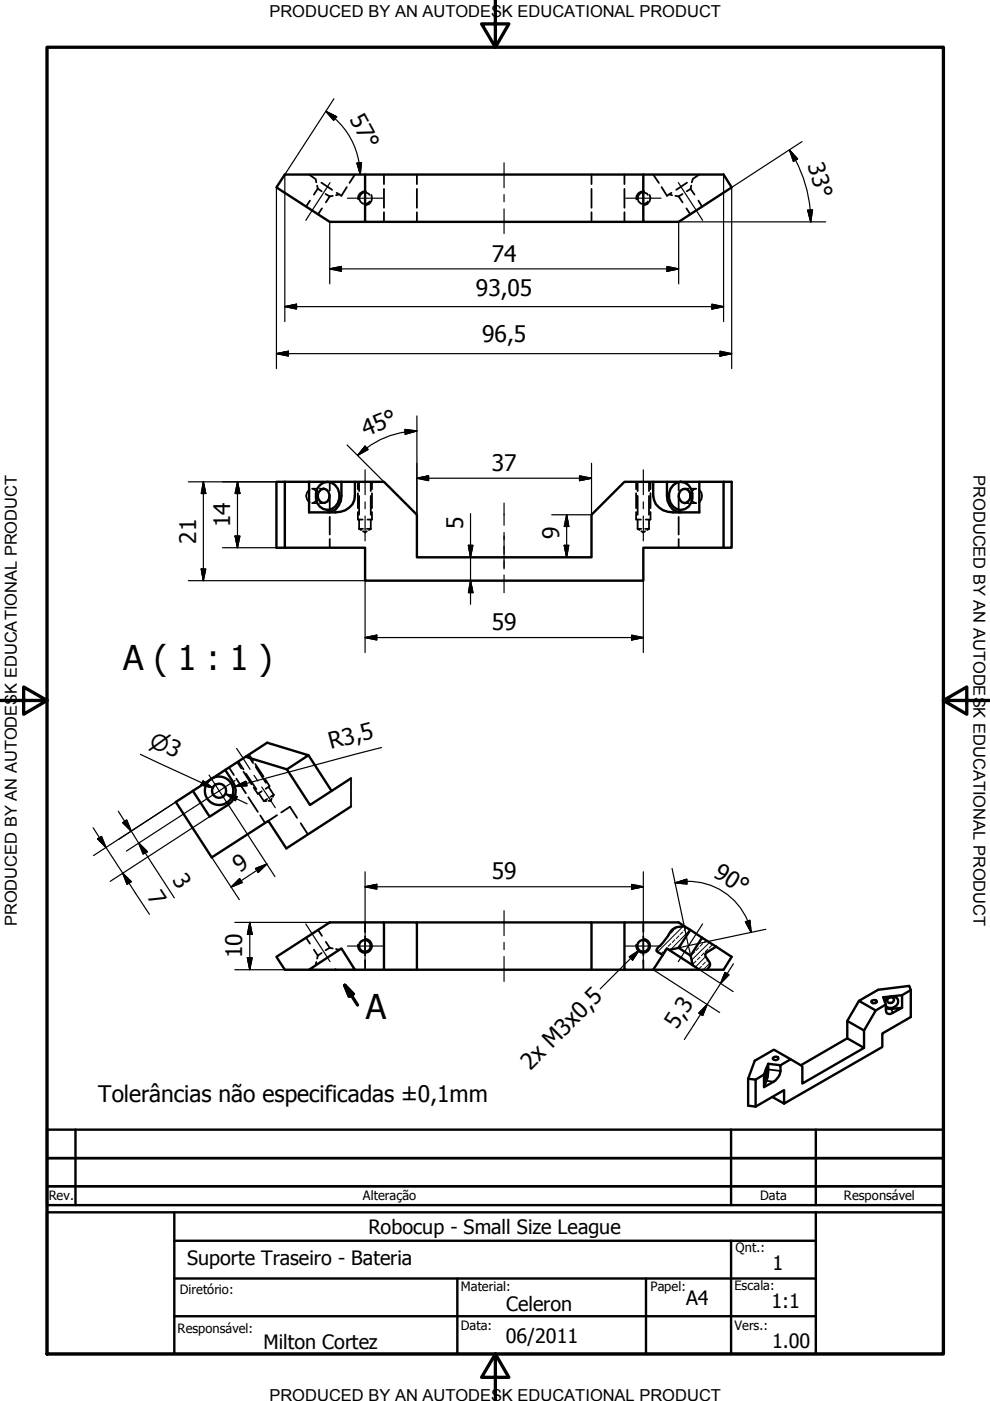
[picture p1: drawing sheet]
<svg xmlns="http://www.w3.org/2000/svg" width="210mm" height="297mm" viewBox="0 0 210 297" stroke-linecap="round" stroke-linejoin="round" font-family="sans-serif">
<!-- layer: Hidden (ISO) -->
<g fill="none" stroke="#000" stroke-width=".38">
<path d="M65.5 37l1.3 .9M66.9 38l.2 .7M67.2 39.4l.2 .6M67.4 40l.8 .6M67.4 40l-.9 1.3M68.1 38.7l2.3 1.5M73.5 39.7l-1.1 1.8-1-.6M75.2 37l-1.1 1.8M81.4 37v2M88.4 37v2M125.4 37v2M132.4 37v2"/>
<path d="M138.5 37l1.2 1.8M140.3 39.7l1.1 1.8 1-.6M145.7 38.7l-2.3 1.5M146.6 39.4l-.2 .7M146.9 38l-.2 .7M148.3 37l-1.4 .9M65.7 42.5l-.8 1.3M68.3 44.2l-.9 1.3M69 41.1l.9 .5M69.9 41.6l-.8 1.3M70.5 41.5l-.6 .1M71.9 41.2l-.7 .2"/>
<path d="M77.6 40.6a1.47 1.47 0 0 0-1.7 1.7M78.4 41.3l-.8-.5a1.24 1.24 0 0 0-1.3 .9 1.24 1.24 0 0 0 .6 1.5h.7l.8-.5M78.7 41.3a1.52 1.52 0 0 1-1 2.2M81.4 40.1v4M81.4 45v2M88.4 40.1v4M88.4 45v2M125.4 40.1v4M125.4 45v2M132.4 40.1v4M132.4 45v2M136.6 40.6a1.47 1.47 0 0 0-1.7 1.7"/>
<path d="M137.4 41.3l-.2-.2a1.24 1.24 0 0 0-1.7 .1 1.24 1.24 0 0 0 0 1.7 1.24 1.24 0 0 0 1.7 .1l.2-.3M137.7 41.3a1.52 1.52 0 0 1-1 2.2M141.9 41.2l.6 .2M143.2 41.5l.7 .1M143.9 41.6l.8 1.3M144.7 41.1l-.8 .5M145.5 44.2l.9 1.3M146.4 40.1l-.8 .5M146.4 40.1l.9 1.2M148.1 42.5l.7 1.3M65.7 103.8a1.55 1.55 0 0 0 0 2.7M66.2 106.7h.8"/>
<path d="M66.2 103.6h.8M66.4 103.7l.7 .5 .3 .6M67.4 105.5l-.3 .6-.7 .5M67.8 106.7h.8M67.8 103.6h.8M69.9 102.2v1.8M69.9 105v3.7M69.9 109.6v3.7M69.9 114.3v1.8M75.9 102.2v1.5M75.9 104.6v3.1M75.9 108.6v1.6h1"/>
<path d="M76.1 112.1h.9M76.1 112.1l.5 .3M76.1 102.2v1.9M76.1 105.1v4M76.1 110.2v1.9M77 112.6l.4 .3 .4-.3M77.8 112.1h.8M78.6 112.1l-.4 .3M78.6 102.2v1.9M78.6 105.1v4M78.6 110.2v1.9M78.9 102.2v1.5"/>
<path d="M78.9 104.6v3.1M78.9 108.6v1.6h-1M134.9 108.6v1.6h1M134.9 102.2v1.5M134.9 104.6v3.1M135.2 112.1h.8M135.2 112.1l.4 .3M135.2 102.2v1.9M135.2 105.1v4M135.2 110.2v1.9M136 112.6l.4 .3 .4-.3M136.8 112.1h.8"/>
<path d="M137.6 112.1l-.4 .3M137.6 102.2v1.9M137.6 105.1v4M137.6 110.2v1.9M137.9 108.6v1.6h-1M137.9 102.2v1.5M137.9 104.6v3.1M143.9 102.2v1.8M143.9 105v3.7M143.9 109.6v3.7M143.9 114.3v1.8M145.2 106.7h.8"/>
<path d="M145.2 103.6h.8M146.4 105.5l.3 .6 .7 .5M146.8 106.7h.8M146.8 103.6h.8M147.4 103.7l-.7 .5-.3 .6M148.1 103.8a1.62 1.62 0 0 1 0 2.7M48.6 162.7l1 1.6M50.1 165.1l2 3.1M50.3 161.6l.9 1.3M50.5 161.5l1.1 1.6M51.6 163.6l1.7 2.7M52.1 164l2.3 3.3"/>
<path d="M52.6 160.1l1.1 1.7M52.6 169l2.1 3.1M52.8 160l.9 1.3M53.8 167l.9 1.3 .8-.5M54.1 162l1.8 2.6M54.2 162.6l2.2 3.4M54.9 168.2l1 1.6M55.2 172.9l1 1.6M55.9 169.8h.6M56.3 165.3l.8 1.4-.8 .5M56.6 169.4l-.7 .4M57 166.9l1 1.6"/>
<path d="M57.6 169.3l-.2 .5h-.5M58 168.5l-.7 .5M58 168.5l-.2 .5M58.7 172.8l-1.8 1.2M59.6 172.3l1.9-1.2 1.5 2.3M63.8 174.5l1.5 2.4M64.9 198.8l.8 1.3M67.4 197.2l.9 1.2M69.1 199.7l.8 1.3M77.4 195.6v2M77.4 198.6v4M136.4 195.6v2"/>
<path d="M136.4 198.6v4M66.5 201.3l.9 1.3M67.1 203.9l-.2 .7M67.4 202.6l-.2 .6M68.2 202l-.8 .6M69.9 201l-.9 .5M69.9 201l.6 .1M71.2 201.2l.7 .2M77.4 203.6v2M136.4 203.6v2"/>
</g>
<!-- layer: Visible (ISO) -->
<g fill="none" stroke="#000" stroke-width=".51">
<path d="M77.4 37v10h59M136.4 37v10h7.5l11.2-7.3-1.7-2.7h-93l-1.8 2.7 11.3 7.3h7.5M60.4 116.1h17v7h59v-7h17M60.4 102.2h-1.8v13.9h1.8M60.4 102.2h5.1M60.4 102.2v13.9M65.5 102.2h6.9v2.9a3.4 3.4 0 0 1-2.9 3.5M65.5 102.2v6.4h5.6a3.8 3.8 0 0 0 4.1-3.5v-2.9h-2.8M67.4 104.8v.7M67.6 104.3l.5-.5a1.21 1.21 0 0 1 1.7 1.2 1.26 1.26 0 0 1-.5 1.4 1.26 1.26 0 0 1-1.5-.1l-.4-.7v-.6zM67.8 102.9a2.46 2.46 0 0 1 2.7-.5 2.46 2.46 0 0 1 1.4 2.2 2.7 2.7 0 0 1-3.3 3.3 3.3 3.3 0 0 1-.8-5zM75.2 102.2h6.2l7 6.9v9.1h37v-9.1l7-6.9h6.1"/>
<path d="M141.4 102.2h-2.9v2.9a4 4 0 0 0 4.2 3.5h5.6v-6.4h-6.9v2.9a3.4 3.4 0 0 0 2.9 3.5M142.7 102.9a2.41 2.41 0 0 1 2.7-.5 2.41 2.41 0 0 1 1.4 2.2 2.65 2.65 0 0 1-3.3 3.3 3.2 3.2 0 0 1-.8-5zM144.3 104l.5-.3a1.5 1.5 0 0 1 1.7 1.3 1.5 1.5 0 0 1-1.3 1.7 1.6 1.6 0 0 1-.9-2.7zM146.4 104.8v.7M148.3 102.2h6.8v13.9h-1.7M153.4 102.2v13.9M40.9 167.7l-3.6 2.3 7.6 11.8 12-7.8 3.8 5.9 13.7-8.9M47.8 163.2l4.3-2.7 8.7 2.6 4.9 7.6 8.7-5.7M47.8 163.2l1.6 2.6a3.5 3.5 0 0 1-1 4.8l-4 2.6-3.5-5.5M47.8 163.2l-6.9 4.5M52.1 160.5l4.5-3 8.8 2.6-4.6 3M65.4 160.1l4.9 7.6"/>
<path d="M81.4 195.6h7v10M88.4 195.6h37v10M125.4 195.6h7M145.1 196.4l1.3 .8-2.5 3.8-2 .4-.5-.3-.9 1.4M145.1 196.4a3.2 3.2 0 0 0-3.5 2.1l-1.5 1.9a1.54 1.54 0 0 0-.9 1.2l1.3 .9M145.1 196.4l-1.2-.8h-11.5v10h6.1M146.4 197.2l2.4 1.6M65.5 205.6h-5.1l-1.8-2.7 11.3-7.3h11.5v10M65.5 205.6l6.9-4.5 2.8 4.5zM75.2 205.6h57.2M138.5 205.6h9.8M140.5 202.5l-2 3.1"/>
<path d="M141.9 201.4l5 3.2M143.9 201l2.5 1.6M151.8 200.7l-3-1.9-2.4 3.8 .5 2 1.4 1M151.8 200.7a6.1 6.1 0 0 0-2.3 1.6l.1 .5 .9 1.3 .1 .4-.7 1.1M151.8 200.7l3.3 2.2-1.7 2.7h-5.1M182.1 212.2l-2.5 4.3M183.2 218.5l-3.6-2v3.6M184.8 212.1a.78 .78 0 0 1 1.1 .2 .67 .67 0 0 1-.6 .4 .67 .67 0 0 1-.6-.4zM185.7 214.2l-2.5 4.3v3.7l-13.1 7.5v-3.7l-2.5-1.4-2.1 1.3M187.3 211.4l4-.4v2.7M187.6 212.3a1.61 1.61 0 0 1 2.8-.4 1.59 1.59 0 0 1-.8 1.6 1.59 1.59 0 0 1-1.8-.1M187.8 213.7l.8 .2 2.7-.2-2 1"/>
<path d="M188.3 211.6a.7 .7 0 0 1 .8-.1 .7 .7 0 0 1 .4 .6 .78 .78 0 0 1-.6 .5 .78 .78 0 0 1-.8-.4zM193.1 209.9l-.3-.9-6.6 .9-4.1 2.3 3.6 2 2.1-1.2M193.1 209.9v5.7l-6 3.5v2.9l-20.9 12v-2.9l-6 3.5M193.1 209.9l-1.8 1.1M160.2 228.9l-1.6-.2v5.7l1.6 .2M160.2 228.9v5.7M162 227.8l-1.8 1.1M162.6 226.3l.1-.1a4.8 4.8 0 0 1-.4 3 5.1 5.1 0 0 1 .3-2.9zM162.9 225.5l-.1 2.8-.8 2.2v-2.7zM163.8 232.6l2.4 1.4M164 224.2a.69 .69 0 0 1 1 .1v.2a.74 .74 0 0 1-1.2-.1zM164 229.3l-2 1.2"/>
<path d="M167.6 224.6l-3.5-2-4.1 2.3-1.4 3.8M183.2 222.2l-3.6-2.1-9.8 5.8"/>
<circle cx="46.5" cy="167.7" r="1.49"/>
<circle cx="46.5" cy="167.7" r="3"/>
<circle cx="77.4" cy="200.6" r="1.24"/>
<circle cx="136.4" cy="200.6" r="1.24"/>
</g>
<!-- layer: Visible Narrow (ISO) -->
<path d="M74.4 165v6M77.6 199.1a1.49 1.49 0 0 1 1.2 1.7 1.49 1.49 0 0 1-1.7 1.2 1.49 1.49 0 0 1-1.2-1.7M136.6 199.1a1.49 1.49 0 0 1 1.2 1.7 1.49 1.49 0 0 1-1.7 1.2 1.49 1.49 0 0 1-1.2-1.7M189 213.9l.3 .8M162.5 229.2l1.5 .1M162.9 226.7l2.6 .4" fill="none" stroke="#000" stroke-width=".38"/>
<path d="M187.3 211.4l.5 1.6v1.2a.83 .83 0 0 0 .6 .8 .83 .83 0 0 0 .9-.3M162.9 225.5l2.6 .4a3.2 3.2 0 0 1-1.5 3.4" fill="none" stroke="#000" stroke-width=".51"/>
<!-- layer: Section Line (ISO) -->
<path d="M73.1 208.9l1.8 1.8-.9 .6zM73.1 208.9l2.7 4.2" fill="none" stroke="#000" stroke-width=".7"/>
<path d="M73.1 208.9l1.8 1.8zM73.1 208.9l1.8 1.8-.9 .6z" fill="#000" stroke="#000" stroke-width=".7"/>
<!-- layer: Border (ISO) -->
<path d="M10 10h190v277.1h-190zM105 0v10l-2.9-4.9h5.8l-2.9 4.9M0 148.5h10l-5-2.8v5.7l5-2.9M200 148.5l5 2.9v-5.7l-5 2.8h10M105 287.1l2.9 4.9h-5.8l2.9-4.9v9.9" fill="none" stroke="#000" stroke-width=".7"/>
<!-- layer: Title (ISO) -->
<path d="M10 239.5h190v6h-190h190v10h-190zM16 239.5v16M155 239.5v16M173 239.5v16M10 251.5h190M37 263.1h136M137 271.1v16" fill="none" stroke="#000" stroke-width=".51"/>
<!-- layer: Title (ANSI) -->
<path d="M10 257h190v30.1h-190zM37 257v30.1M173 257v30.1M37 279.1h136M37 271.1h136M97 271.1v16M155 263.1v24" fill="none" stroke="#000" stroke-width=".51"/>
<!-- layer: Hatch (ISO) -->
<g fill="none" stroke="#000" stroke-width=".21">
<path d="M142 198.1l-.5 .5M142.8 197.3l-.6 .6M143.1 199.2l-.5 .6M143.5 196.6l-.4 .4M144 198.4l-.6 .6M144.8 197.6l-.6 .5M144.8 196.4l-5.4 5.4M145.6 196.7l-.6 .6M146.3 197.2l-4.1 4.1M149 198.9l-.7 .7M149.7 199.4l-.4 .4M150.4 199.8l-3.8 3.8"/>
<path d="M140.6 201.8l-.5 .4M141.4 201l-.6 .5M142.2 200.1l-.5 .5M144.2 200.4l-.6 .6M146.4 202.6v.1M147.3 201.8l-.6 .6M147.6 203.8l-.6 .5M148.1 201l-.5 .5M148.4 202.9l-.5 .5M148.7 204.9l-.6 .5M149 200.1l-.6 .5M149.3 202l-.6 .6"/>
<path d="M149.5 204l-.5 .6M149.6 202.8l-2.2 2.2M150.1 203.4l-.2 .4M150.1 201.2l-.6 .6M150.5 204.2l-1.4 1.4M150.9 200.4l-.5 .6M151.8 200.7l-.3 .3"/>
</g>
<!-- layer: Centerline (ISO) -->
<g fill="none" stroke="#000" stroke-width=".25">
<path d="M70 38.7l-5.2 8M106.9 34.5v5.3M143.8 38.7l5.2 8M106.9 41.3v1.5M106.9 44.3v5.2M77.4 99.6v5.3M136.4 99.6v5.3M77.4 106.4v1.5M77.4 109.4v5.3M106.9 106.7v4.7M106.9 112.9v7.7M136.4 106.4v1.5"/>
<path d="M136.4 109.4v5.3M106.9 121.9v3.8M50.2 158.7l1.4 2.1M51.5 160.7l1.5 2.4M53.8 164.4l.9 1.2M55.5 166.9l2.9 4.3M64.8 195.9l5.2 8M106.9 193.1v5.3M106.9 199.8v1.5M149 195.9l-5.2 8M106.9 202.8v5.3"/>
</g>
<!-- layer: Center Mark (ISO) -->
<path d="M77.4 38.3v7.5M136.4 38.3v7.5M73.7 42h7.5M132.7 42h7.4M44.3 164.3l4.3 6.7M49.8 165.5l-6.7 4.3M77.4 196.8v7.5M136.4 196.8v7.5M73.7 200.6h7.5M132.7 200.6h7.4" fill="none" stroke="#000" stroke-width=".25"/>
<!-- layer: Dimension (ISO) -->
<g fill="none" stroke="#000" stroke-width=".25">
<path d="M58.6 39.7v38.5M69.1 23.6l2.3 1.2-.7 .7zM69.1 23.6l2 1.5M70.8 20.9l-10.4 16.1v31.2M71 25.2a16 16 0 0 1 5.1 9.4M75.7 34.6l.9-.1-.2 2.5zM76.2 34.5l.2 2.5M153.4 37v31.2M167.4 31.8l1.7 1.9-.9 .5zM167.4 31.8l1.3 2.2M168.6 33.9a28 28 0 0 1 3.2 10.6M170.1 30l-15 9.7v38.5"/>
<path d="M69.9 57l2.5-.5v1zM69.9 57h74M69.9 47v13.2M141.4 56.5l2.5 .5-2.5 .5zM171.3 44.6l1-.1-.4 2.5zM171.8 44.6l.1 2.4M175.1 47h-31.2v13.2M58.6 75l2.6-.5v1zM58.6 75h96.5M60.4 65l2.5-.5v1zM60.4 65h93M150.9 64.5l2.5 .5-2.5 .5z"/>
<path d="M152.7 74.5l2.4 .5-2.4 .5zM73.6 94.3l7.8 7.9M77.4 94.6l.6 .7-2.2 1.3zM77.7 94.9l-1.9 1.7M85.9 91l2.5 .4-2.5 .7zM85.9 91.6a17.7 17.7 0 0 0-8.1 3.4M88.4 88.2v20.9M88.4 91.4l-2.5 .2M125.4 98.2v10.9h-8.4M39.9 102.2h20.5M43.1 102.2l.5 2.4h-.9zM43.1 102.2v20.9"/>
<path d="M47.2 116.1h13.2M49.8 113.7h1.1l-.5 2.4zM50.4 102.2l.5 2.4h-1.1zM50.4 102.2v13.9M88.4 101.4l2.5-.5v1zM88.4 101.4h37M99.3 115.6h1l-.5 2.6zM99.8 108.9v19.2M117 118.2h8.4M119.6 115.6h1l-.5 2.6zM120.1 109.1l.5 2.5h-1zM120.1 109.1v9.1"/>
<path d="M122.9 100.9l2.5 .5-2.5 .5zM39.9 123.1h37.5v15.3M42.7 120.6h.9l-.5 2.5zM77.4 135.2l2.5-.5v1zM77.4 135.2h59M99.8 123.1l.5 2.6h-1zM133.9 134.7l2.5 .5-2.5 .5zM136.4 123.1v15.3M29.8 159.9l15.3 7.2-2.2-1.1M80.9 158.5l-31.1 8.2M19.7 175.5l12 18.4M20.7 177.8l.8-.5 1 2.4z"/>
<path d="M25.1 172l11.9 18.4M25.1 178l12.2-8-17.5 11.4M26 174.4l.9-.6 .9 2.4zM29.4 178.7l1.8 1.9-.8 .5zM43.1 165.5l2 1.6-2.5-.7zM43.1 169.8l-16.3 10.7M44.4 173.2l-21 13.7M47.8 168.3l2.5 .6-.4 .9zM47.8 168.3l4.6 2.1M48.6 171l9.7 14.9M49.8 166.7l2.3-1 .3 .9zM26 185.2l1.8 1.7-.9 .6z"/>
<path d="M44.9 181.8l5.8 8.9M49.8 195.6h38.6M50.8 186.3l.6 .8-2.4 1zM53 195.6l.5 2.5h-1zM53 195.6v10M54.2 184.1l2.4-.9-1.9 1.8zM56.6 183.2l-7.6 4.9M77.4 188l2.5-.5v1zM77.4 184.8v12M77.4 188h59M133.9 187.5l2.5 .5-2.5 .5zM136.4 184.8v12"/>
<path d="M142.5 184.1l3.4 16.3M143.1 187.2l2.5-.8 .1 1zM145.6 186.9l-2.5 .3M145.6 186.9a13.6 13.6 0 0 1 12.9 8.4M158.1 195.4l.9-.3 .3 2.6zM158.6 195.3l.7 2.4M162.4 197l-16.3 3.5M49.8 205.6h38.6M52.5 203.1h1l-.5 2.5zM138.5 205.6l14.1 9.1M141.4 201.1l2.9 1.9M144.4 203.1l11 7.1"/>
<path d="M145.9 200.5l-2 .5M146 200.6l.4 2M149.9 213l-.9 2.3-.9-.5zM153.7 206.2l.9 .5-1.8 1.8zM155.5 204.3l-10.4 16.1"/>
</g>
<g fill="#000" stroke="#000" stroke-width=".25">
<path d="M69.1 23.6l2.3 1.2zM69.1 23.6l2.3 1.2-.7 .7zM75.7 34.6l.7 2.4zM75.7 34.6l.9-.1-.2 2.5zM167.4 31.8l1.7 1.9zM167.4 31.8l1.7 1.9-.9 .5zM69.9 57l2.5-.5zM69.9 57l2.5-.5v1zM141.4 57.5l2.5-.5zM141.4 56.5l2.5 .5-2.5 .5zM171.3 44.6l.6 2.4zM171.3 44.6l1-.1-.4 2.5z"/>
<path d="M58.6 75l2.6-.5zM58.6 75l2.6-.5v1zM60.4 65l2.5-.5zM60.4 65l2.5-.5v1zM150.9 65.5l2.5-.5zM150.9 64.5l2.5 .5-2.5 .5zM152.7 75.5l2.4-.5zM152.7 74.5l2.4 .5-2.4 .5zM77.4 94.6l-1.6 2zM77.4 94.6l.6 .7-2.2 1.3zM85.9 92.1l2.5-.7zM85.9 91l2.5 .4-2.5 .7z"/>
<path d="M43.1 102.2l.5 2.4zM43.1 102.2l.5 2.4h-.9zM49.8 113.7l.6 2.4zM49.8 113.7h1.1l-.5 2.4zM50.4 102.2l.5 2.4zM50.4 102.2l.5 2.4h-1.1zM88.4 101.4l2.5-.5zM88.4 101.4l2.5-.5v1zM99.3 115.6l.5 2.6zM99.3 115.6h1l-.5 2.6zM119.6 115.6l.5 2.6zM119.6 115.6h1l-.5 2.6z"/>
<path d="M120.1 109.1l.5 2.5zM120.1 109.1l.5 2.5h-1zM122.9 101.9l2.5-.5zM122.9 100.9l2.5 .5-2.5 .5zM42.7 120.6l.4 2.5zM42.7 120.6h.9l-.5 2.5zM77.4 135.2l2.5-.5zM77.4 135.2l2.5-.5v1zM99.8 123.1l.5 2.6zM99.8 123.1l.5 2.6h-1zM133.9 135.7l2.5-.5zM133.9 134.7l2.5 .5-2.5 .5z"/>
<path d="M20.7 177.8l1.8 1.9zM20.7 177.8l.8-.5 1 2.4zM26 174.4l1.8 1.8zM26 174.4l.9-.6 .9 2.4zM42.6 166.4l2.5 .7zM43.1 165.5l2 1.6-2.5-.7zM47.8 168.3l2.5 .6zM47.8 168.3l2.5 .6-.4 .9zM49.8 166.7l2.3-1zM49.8 166.7l2.3-1 .3 .9zM26 185.2l1.8 1.7zM26 185.2l1.8 1.7-.9 .6z"/>
<path d="M29.4 178.7l1.8 1.9zM29.4 178.7l1.8 1.9-.8 .5zM50.8 186.3l-1.8 1.8zM50.8 186.3l.6 .8-2.4 1zM53 195.6l.5 2.5zM53 195.6l.5 2.5h-1zM54.7 185l1.9-1.8zM54.2 184.1l2.4-.9-1.9 1.8zM77.4 188l2.5-.5zM77.4 188l2.5-.5v1zM133.9 188.5l2.5-.5zM133.9 187.5l2.5 .5-2.5 .5z"/>
<path d="M143.1 187.2l2.5-.8zM143.1 187.2l2.5-.8 .1 1zM158.1 195.4l1.2 2.3zM158.1 195.4l.9-.3 .3 2.6zM52.5 203.1l.5 2.5zM52.5 203.1h1l-.5 2.5zM149.9 213l-.9 2.3zM149.9 213l-.9 2.3-.9-.5zM153.7 206.2l-.9 2.3zM153.7 206.2l.9 .5-1.8 1.8z"/>
</g>
<!-- layer: Symbol (ISO) -->
<path d="M133.4 202.9l2.1-1.4-1.4 2.1zM135.5 201.5l-8.2 8.2" fill="none" stroke="#000" stroke-width=".25"/>
<path d="M135.5 201.5l-1.4 2.1zM133.4 202.9l2.1-1.4-1.4 2.1z" fill="#000" stroke="#000" stroke-width=".25"/>
<g font-size="7.2">
<text x="26.1" y="142.1">A ( 1 : 1 )</text>
<text x="77.5" y="216">A</text>
</g>
<g font-size="4.8">
<text x="74" y="25.3" transform="rotate(61 74 25.3)">57°</text>
<text x="171.2" y="35" transform="rotate(74 171.2 35)">33°</text>
<text x="104.3" y="55.5">74</text>
<text x="100.9" y="62.7">93,05</text>
<text x="102.2" y="72.6">96,5</text>
<text x="77.5" y="92.7" transform="rotate(-22 77.5 92.7)">45°</text>
<text x="104.3" y="99.8">37</text>
<text x="48.8" y="111.7" transform="rotate(-90 48.8 111.7)">14</text>
<text x="98.2" y="112.3" transform="rotate(-90 98.2 112.3)">5</text>
<text x="41.6" y="115.2" transform="rotate(-90 41.6 115.2)">21</text>
<text x="118.6" y="114.3" transform="rotate(-90 118.6 114.3)">9</text>
<text x="104.3" y="133.6">59</text>
<text x="70.2" y="158.9" transform="rotate(-15 70.2 158.9)">R3,5</text>
<text x="50.8" y="185" transform="rotate(-33 50.8 185)">9</text>
<text x="151.1" y="185.7" transform="rotate(33 151.1 185.7)">90°</text>
<text x="31.1" y="190.2" transform="rotate(57 31.1 190.2)">7</text>
<text x="36.4" y="186.6" transform="rotate(57 36.4 186.6)">3</text>
<text x="104.3" y="186.4">59</text>
<text x="51.4" y="203.2" transform="rotate(-90 51.4 203.2)">10</text>
<text x="143.5" y="218.4" transform="rotate(-57 143.5 218.4)">5,3</text>
<text x="112.5" y="227" transform="rotate(-45 112.5 227)">2x M3x0,5</text>
<text x="20.8" y="233.7">Tolerâncias não especificadas ±0,1mm</text>
</g>
<text font-size="4.6" x="31.4" y="158.1" transform="rotate(25 31.4 158.1)">⌀3</text>
<g font-size="4.2">
<text x="78.1" y="261.5">Robocup - Small Size League</text>
<text x="39.7" y="268.1">Suporte Traseiro - Bateria</text>
<text x="163.8" y="269.2">1</text>
<text x="107.3" y="278">Celeron</text>
<text x="145.5" y="276.7">A4</text>
<text x="163.6" y="277.2">1:1</text>
<text x="55.9" y="286.1">Milton Cortez</text>
<text x="107.3" y="284.7">06/2011</text>
<text x="163.7" y="285.9">1.00</text>
</g>
<g font-size="3.5">
<text x="57.1" y="3.6">PRODUCED BY AN AUTODESK EDUCATIONAL PRODUCT</text>
<text x="206.4" y="100.7" transform="rotate(90 206.4 100.7)">PRODUCED BY AN AUTODESK EDUCATIONAL PRODUCT</text>
<text x="3.6" y="196.4" transform="rotate(-90 3.6 196.4)">PRODUCED BY AN AUTODESK EDUCATIONAL PRODUCT</text>
<text x="57.1" y="297">PRODUCED BY AN AUTODESK EDUCATIONAL PRODUCT</text>
</g>
<g font-size="2.7">
<text x="10.4" y="254.5">Rev.</text>
<text x="77" y="254.5">Alteração</text>
<text x="161.2" y="254.5">Data</text>
<text x="178.9" y="254.4">Responsável</text>
<text x="156" y="265.4">Qnt.:</text>
<text x="38.1" y="274.4">Diretório:</text>
<text x="97.7" y="273.7">Material:</text>
<text x="137.9" y="273.8">Papel:</text>
<text x="155.7" y="273.6">Escala:</text>
<text x="97.7" y="282">Data:</text>
<text x="155.7" y="282">Vers.:</text>
<text x="37.7" y="282.6">Responsável:</text>
</g>
</svg>
